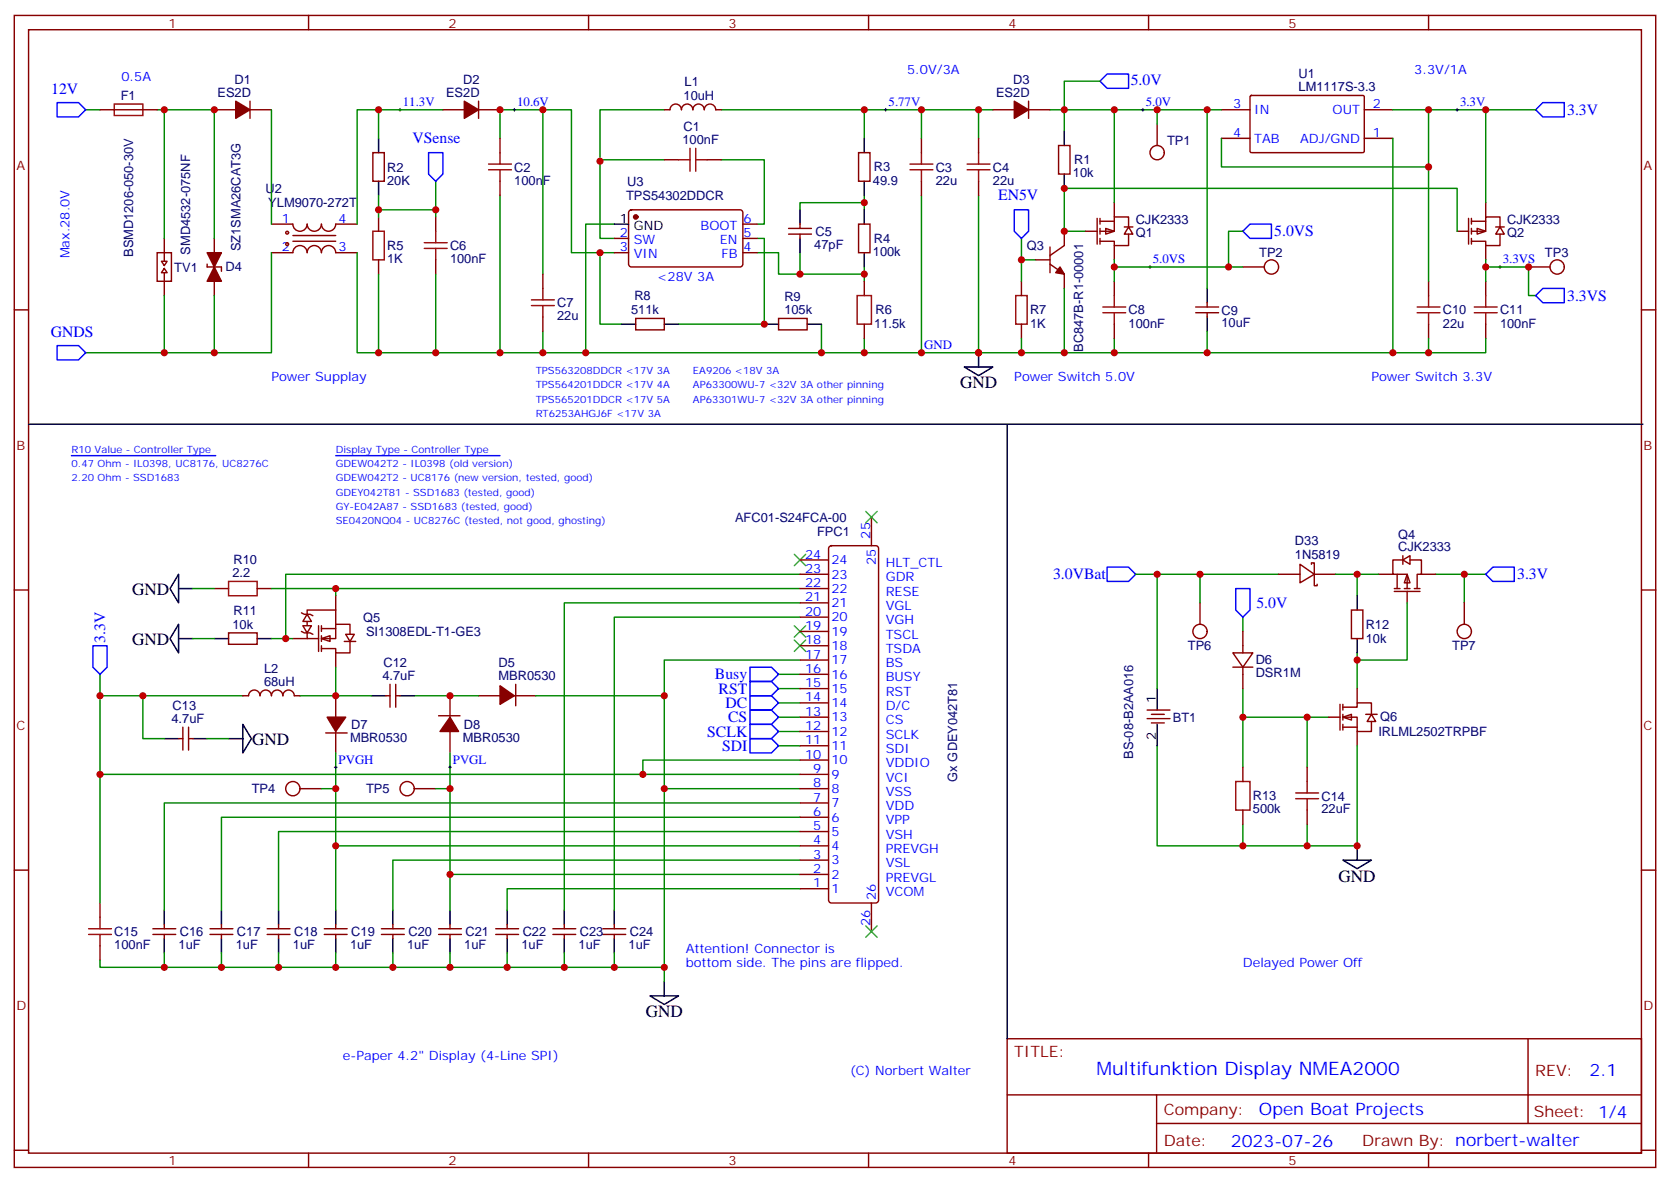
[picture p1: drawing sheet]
<svg xmlns="http://www.w3.org/2000/svg" width="412mm" height="292mm" viewBox="0 0 412 292" stroke-linecap="round" stroke-linejoin="round" font-family="sans-serif">
<g fill="none" stroke="#870000" stroke-width=".35">
<path d="M3.5 3.8h405.4v284.3h-405.4zM7.1 7.3h398.2v277.3h-398.2zM76.2 3.8v3.5M145.3 3.8v3.5M214.5 3.8v3.5M283.6 3.8v3.5M352.8 3.8v3.5M52.9 27.1h5.3M61.7 27.1h5.3M61.7 25v4.2M92.1 37.7h2.8v7h-2.8zM109.4 27.1h5.3"/>
<path d="M118.2 25v4.2M118.2 27.1h5.3M123.5 34.1v3.6M164 27.1h1.5a1.41 1.41 0 0 1 1.4-1.4 1.41 1.41 0 0 1 1.4 1.4 1.41 1.41 0 0 1 1.4-1.4 1.41 1.41 0 0 1 1.4 1.4 1.41 1.41 0 0 1 1.4-1.4 1.41 1.41 0 0 1 1.4 1.4 1.41 1.41 0 0 1 1.4-1.4 1.41 1.41 0 0 1 1.4 1.4h1.5M164 39.4h3.6M174.6 39.4h3.6M212 37.7h2.8v7h-2.8zM227.5 34.1v3.6M241.7 34.1v3.6M52.9 58.8v14.2M67 55.3h5.3a1.76 1.76 0 0 0 1.8 1.8 1.76 1.76 0 0 0 1.7-1.8 1.76 1.76 0 0 0 1.8 1.8 1.76 1.76 0 0 0 1.8-1.8 1.76 1.76 0 0 0 1.7 1.8 1.76 1.76 0 0 0 1.8-1.8h5.3M72.3 58.1h10.6"/>
<path d="M72.3 59.5h10.6M93.5 53.6v3.5M107.6 53.6v3.5M123.5 44.7v3.6M151.7 58.8h3.5M155.5 52l.4-.2h26.8a.71 .71 0 0 1 .7 .7v12.7a.76 .76 0 0 1-.7 .7h-26.8a.76 .76 0 0 1-.7-.7v-12.7zM183.4 58.8h3.6M183.4 55.3h3.6M194.7 56.4h5.7M194.7 57.8h5.7M197.6 55.3v1.1M197.6 57.8v1"/>
<path d="M212 55.3h2.8v7.1h-2.8zM227.5 44.7v3.6M241.7 44.7v3.6M3.5 76.5h3.6M51.2 65.2v.7h3.5v1.1M67 62.4h5.3a1.76 1.76 0 0 1 1.8-1.8 1.76 1.76 0 0 1 1.7 1.8 1.76 1.76 0 0 1 1.8-1.8 1.76 1.76 0 0 1 1.8 1.8 1.76 1.76 0 0 1 1.7-1.8 1.76 1.76 0 0 1 1.8 1.8h5.3M93.5 64.1v3.6M107.6 64.1v3.6M134.1 67.7v3.5M134.1 78.2v3.6M151.7 62.4h3.5M157 78.6h7v2.8h-7z"/>
<path d="M183.4 62.4h3.6M192.3 78.6h7v2.8h-7zM405.3 76.5h3.6M3.5 145.6h3.6M405.3 145.6h3.6M45.2 179.5v5.6M46.6 179.5v5.6M82.9 171.7v5.3M95.2 171.7h1.1M96.3 168.9v5.7M97.7 171.7h1.1M97.7 168.9v5.7"/>
<path d="M108.3 176.7h5.3M111.1 171.7v5.3M118.2 171.7h5.3M127 171.7h5.3M127.4 168.9v5.3M44.1 182.3h1.1M46.6 182.3h1M80.4 180.9h5.3M82.9 180.6v5.2M111.1 180.6v5.2M3.5 214.8h3.6M405.3 214.8h3.6"/>
<path d="M24.7 222.9v3.5M24.7 233.5v3.5M37.7 230.6h5.7M37.7 229.2h5.7M40.6 228.2v1M40.6 230.6v1.1M51.9 230.6h5.6M51.9 229.2h5.6M54.7 228.2v1M54.7 230.6v1.1M66 230.6h5.6M66 229.2h5.6"/>
<path d="M68.8 228.2v1M68.8 230.6v1.1M80.1 230.6h5.6M80.1 229.2h5.6M82.9 228.2v1M82.9 230.6v1.1M94.2 230.6h5.6M94.2 229.2h5.6M97 228.2v1M97 230.6v1.1M108.3 230.6h5.6M108.3 229.2h5.6"/>
<path d="M111.1 228.2v1M111.1 230.6v1.1M122.4 230.6h5.7M122.4 229.2h5.7M125.2 228.2v1M125.2 230.6v1.1M136.5 230.6h5.7M136.5 229.2h5.7M139.3 228.2v1M139.3 230.6v1.1M148.9 230.6h5.6M148.9 229.2h5.6"/>
<path d="M151.7 228.2v1M151.7 230.6v1.1M248.7 256.4h156.6v28.2h-156.6zM377.3 256.4v20.9M248.7 270.2h156.5M285.6 277.3h119.6M285.6 270.2v14.2M3.5 283.9h3.6M76.2 284.6v3.5M145.3 284.6v3.5M214.5 284.6v3.5M283.6 284.6v3.5"/>
<path d="M352.8 284.6v3.5M405.3 283.9h3.6"/>
<circle cx="70.9" cy="57.4" r=".35"/>
<circle cx="70.9" cy="60.3" r=".35"/>
</g>
<g fill="#870000" stroke="#870000" stroke-width=".35">
<path d="M52.9 65.9l1.8 3.5h-3.5z"/>
<path d="M51.2 62.4h3.5l-1.8 3.5z"/>
<path d="M114.7 25l3.5 2.1-3.5 2.1z"/>
<path d="M58.2 25l3.5 2.1-3.5 2.1z"/>
<path d="M80.8 177h4.6l-2.5 3.6z"/>
<path d="M111.1 177l2.1 3.6h-4.5z"/>
<path d="M123.5 169.3l3.5 2.4-3.5 2.1z"/>
<circle cx="157" cy="53.6" r=".53"/>
</g>
<g fill="none" stroke="#008700" stroke-width=".35">
<path d="M67 27.1v28.2M93.5 27.1v7M109.4 27.1h-21.2v28.2M123.5 34.1v-7h17.6v35.3h10.6M134.1 27.1v40.6M164 27.1h-15.8v12.7M164 39.4h-15.8v19.4h3.5M178.2 39.4h10.5v15.9h-1.7M178.2 27.1h49.3M213.4 27.1v7M227.5 34.1v-7h14.2v7M93.5 51.8h14.1v1.8"/>
<path d="M93.5 48.3v5.3M107.6 44.7v7.1M123.5 48.3v38.8h118.2v-38.8M151.7 55.3h-7.1v31.8M187 58.8h1.7v21.2h-21.1M213.4 50h-15.8v1.8M213.4 48.3v3.5M227.5 48.3v38.8M52.9 73v14.1M67 62.4v24.7h-45.8M88.2 62.4v24.7h35.3M93.5 67.7v19.4"/>
<path d="M107.6 67.7v19.4M148.2 62.4v17.6h5.3M187 62.4h5.3v5.3h5.3M197.6 62.4v5.3h15.8M213.4 65.9v3.5M134.1 81.8v5.3M202.8 80v7.1M213.4 83.5v3.6M197.6 148.8h-58.3v75.8M197.6 152.3h-45.9v72.3M24.7 166.4v5.3M35.3 171.7v10.6h5.3"/>
<path d="M60 171.7h-35.3v19.4M74.1 171.7h17.6M102.3 171.7h15.9M132.3 171.7h31.7v23M51.2 182.3h5.2M82.9 185.8v23M111.1 185.8v30M197.6 198.2h-157v26.4M197.6 194.7h-33.6v47.6M197.6 187.6h-38.9v3.5M197.6 219.4h-72.4v5.2M197.6 215.8h-86.5v8.8"/>
<path d="M197.6 212.3h-100.6v12.3M197.6 208.8h-114.7v15.8M197.6 205.2h-128.8v19.4M197.6 201.7h-142.9v22.9M24.7 237v1.8h139.3M40.6 235.2v3.6M54.7 235.2v3.6M68.8 235.2v3.6M82.9 235.2v3.6M97 235.2v3.6M111.1 235.2v3.6M125.2 235.2v3.6"/>
<path d="M139.3 235.2v3.6M151.7 235.2v3.6"/>
</g>
<g fill="none" stroke="#000" stroke-width=".35">
<path d="M93.5 34.1v3.6M213.4 34.1v3.6M93.5 44.7v3.6M151.7 55.3h3.5M197.6 51.8v3.5M197.6 58.8v3.6M213.4 44.7v3.6M213.4 51.8v3.5M213.4 62.4v3.5M153.5 80h3.5M164 80h3.6M188.7 80h3.6"/>
<path d="M199.3 80h3.5M238.1 90.6h7.1l-3.5 2.1zM241.7 87.1v3.5M60 178.8l2.1 3.5-2.1 3.5zM91.7 171.7h3.5M98.8 171.7h3.5M40.6 182.3h3.5M47.6 182.3h3.6M56.4 182.3h3.6M40.6 224.6v3.6M40.6 231.7v3.5M54.7 224.6v3.6"/>
<path d="M54.7 231.7v3.5M68.8 224.6v3.6M68.8 231.7v3.5M82.9 224.6v3.6M82.9 231.7v3.5M97 224.6v3.6M97 231.7v3.5M111.1 224.6v3.6M111.1 231.7v3.5M125.2 224.6v3.6M125.2 231.7v3.5M139.3 224.6v3.6"/>
<path d="M139.3 231.7v3.5M151.7 224.6v3.6M151.7 231.7v3.5M160.5 245.8h7.1l-3.6 2.1zM164 242.3v3.5"/>
</g>
<g fill="none" stroke="#a10000" stroke-width=".35">
<path d="M123.5 37.7v2.8M167.6 39.4h2.8M170.4 36.6v5.7M171.8 39.4h2.8M171.8 36.6v5.7M227.5 37.7v2.8M241.7 37.7v2.8M92.1 57.1h2.8v7h-2.8zM104.8 59.9h5.6M107.6 57.1v2.8M120.6 41.9h5.7M120.6 40.5h5.7"/>
<path d="M123.5 41.9v2.8M224.7 41.9h5.7M224.7 40.5h5.7M227.5 41.9v2.8M238.8 41.9h5.7M238.8 40.5h5.7M241.7 41.9v2.8M104.8 61.3h5.6M107.6 61.3v2.8M131.2 75.4h5.7M131.2 74h5.7M134.1 71.2v2.8"/>
<path d="M134.1 75.4v2.8M21.9 229.2h5.6M21.9 230.6h5.6M24.7 226.4v2.8M24.7 230.6v2.9"/>
</g>
<path d="M98.4 27.1h.7M98.8 26.7v.7M126.6 27.1h.8M127 26.7v.7M227.2 87.1h.7M227.5 86.7v.7" fill="none" stroke="#000" stroke-width=".25"/>
<g fill="#fff" stroke="#870000" stroke-width=".35">
<path d="M79.4 157.6l2.1-.7v1.4z"/>
<path d="M85.4 156.6h2.1l-1.1 1.7z"/>
</g>
<g fill="none" stroke="#870000" stroke-width=".35">
<path d="M72.3 157.6h3.5M74.4 155.9l.7 .3h1.5l.7 .4M78.7 154.4v6.4M79.4 155.2h3.5M79.4 154.4v1.5M79.4 156.9v1.4M79.4 159.4v1.4M82.9 154.1v-3.5h-7.1v7h2.9M82.9 147v3.6M85 158.3h2.8M86.4 158.3v2.8h-3.5v-1h-3.5M86.4 156.6v-2.5h-3.5v3.5h-3.5"/>
<path d="M82.9 161.1v3.6"/>
</g>
<path d="M74.8 154.4h2.1l-1.1 1.8z" fill="#fff" stroke="#870000" stroke-width=".35"/>
<path d="M74.4 151.3l.7 .3h1.5l.7 .4" fill="none" stroke="#870000" stroke-width=".35"/>
<path d="M75.8 151.6l1.1 1.8h-2.1z" fill="#fff" stroke="#870000" stroke-width=".35"/>
<g fill="none" stroke="#008700" stroke-width=".35">
<path d="M21.2 27.1h3.5M38.8 27.1h14.1v31.7M275.2 83.5v3.6h-33.5M47.6 157.6h5.3M47.6 145.3h5.3M67 157.6h5.3M67 145.3h15.9M197.6 145.3h-114.7v1.7M197.6 141.7h-127v15.9M82.9 164.7v7M192.3 166.4h5.3M192.3 170h5.3"/>
<path d="M192.3 173.5h5.3M192.3 177h5.3M197.6 162.9h-33.6v8.8M192.3 180.6h5.3M192.3 184.1h5.3"/>
</g>
<path d="M44.1 154.1v7l-2.1-3.5zM44.1 141.7v7.1l-2.1-3.5zM44.1 157.6h3.5M44.1 145.3h3.5M52.9 157.6h3.5M63.5 157.6h3.5" fill="none" stroke="#000" stroke-width=".35"/>
<g fill="none" stroke="#870000" stroke-width=".35">
<path d="M301.6 27.1h7.1M301.6 34.1h7.1M308.7 23.7l.3-.1h27.7l.2 .3-.1 13.6-.3 .2-27.6-.1-.2-.3zM336.9 27.1h7.1M336.9 34.1h7.1M275.2 69.4v3.6M306.9 65.9h5.3M366.9 69.4v3.6M377.5 65.9h5.3M275.2 80v3.5M366.9 80v3.5M52.9 145.3h3.5"/>
<path d="M56.4 156.2h7.1v2.8h-7.1zM63.5 145.3h3.5"/>
<circle cx="314" cy="65.9" r="1.76"/>
<circle cx="384.5" cy="65.9" r="1.76"/>
</g>
<path d="M272.3 75.8h5.7M272.3 77.2h5.7M275.2 73v2.8M275.2 77.2v2.8M364.1 75.8h5.6M364.1 77.2h5.6M366.9 73v2.8M366.9 77.2v2.8M56.4 143.5h7.1v3.5h-7.1z" fill="none" stroke="#a10000" stroke-width=".35"/>
<path d="M82.5 189.4h.8M82.9 189v.7M110.8 189.4h.7M111.1 189v.7" fill="none" stroke="#000" stroke-width=".25"/>
<path d="M364.8 56.4l2.1 .7-2.1 .7z" fill="#fff" stroke="#870000" stroke-width=".35"/>
<g fill="none" stroke="#870000" stroke-width=".35">
<path d="M262.8 57.1v3.5l-3.5 2.5M359.8 57.1h2.9M362.7 53.9v6.4M363.4 54.6h3.5M363.4 53.9v1.4M363.4 56.4v1.4M363.4 58.8v1.5M366.9 50v3.6M369.4 56h2.1M370.4 56l1.1 1.8h-2.1zM370.4 57.8v2.8h-3.5v-1.1h-3.5M370.4 56v-2.4h-3.5v3.5h-3.5"/>
<path d="M252.2 69.4v3.6M255.8 64.1h3.5M259.3 65.2l3.5 2.5v3.5M259.3 61v6.3M366.9 60.6v3.5M252.2 80v3.5"/>
</g>
<path d="M283.6 65.9h.7M284 65.5v.8M370.1 65.9h.7M370.4 65.5v.8" fill="none" stroke="#000" stroke-width=".25"/>
<path d="M252.2 58.8v5.3h3.6M268.1 57.1h-5.3v-10.6h97v10.6" fill="none" stroke="#008700" stroke-width=".35"/>
<path d="M261.8 65.9l1 1.8-2.1-.4z" fill="#870000" stroke="#870000" stroke-width=".35"/>
<path d="M250.8 73h2.8v7h-2.8z" fill="none" stroke="#a10000" stroke-width=".35"/>
<path d="M273 56.4l2.2 .7-2.2 .7z" fill="#fff" stroke="#870000" stroke-width=".35"/>
<g fill="none" stroke="#870000" stroke-width=".35">
<path d="M261.4 35.9h2.8v7.1h-2.8zM268.1 57.1h2.8M270.9 53.9v6.4M271.6 54.6h3.6M271.6 53.9v1.4M271.6 56.4v1.4M271.6 58.8v1.5M275.2 50v3.6M277.6 56h2.2M278.7 56l1.1 1.8h-2.2zM278.7 57.8v2.8h-3.5v-1.1h-3.6M278.7 56v-2.4h-3.5v3.5h-3.6"/>
<path d="M275.2 60.6v3.5M295.3 77.2h5.6M295.3 75.8h5.6M298.1 74.7v1.1M298.1 77.2v1M352.8 69.4v3.6M352.8 80v3.5"/>
</g>
<g fill="none" stroke="#008700" stroke-width=".35">
<path d="M262.8 27.1v5.3M275.2 27.1h22.9M301.6 27.1h-3.5v44.1M301.6 34.1v7.1h51.2M344 27.1h22.9v22.9M344 34.1v53M352.8 27.1v42.3M252.2 64.1v5.3M262.8 71.2v15.9M275.2 64.1v5.3M366.9 65.9h10.6v7.1h1.7M366.9 64.1v5.3"/>
<path d="M252.2 83.5v3.6M275.2 87.1h22.9M298.1 81.8v5.3h68.8v-3.6M352.8 83.5v3.6M306.9 152.3v3.6M306.9 170v19.4M306.9 177h21.2M322.8 177v12.4M335.1 161.1v8.9M306.9 203.5v5.3"/>
</g>
<path d="M196.1 136.8l2.9 2.8M199 136.8l-2.9 2.8M196.1 154.4l2.9 2.9M196.1 158l2.9 2.8M199 154.4l-2.9 2.9M199 158l-2.9 2.8" fill="none" stroke="#3c3" stroke-width=".35"/>
<path d="M262.8 32.4v3.5M262.8 43v3.5M298.1 71.2v3.5M298.1 78.2v3.6" fill="none" stroke="#000" stroke-width=".35"/>
<path d="M350 77.2h5.6M350 75.8h5.6M352.8 73v2.8M352.8 77.2v2.8" fill="none" stroke="#a10000" stroke-width=".35"/>
<path d="M359.5 27.1h.7M359.8 26.7v.7" fill="none" stroke="#000" stroke-width=".25"/>
<g fill="#fff" stroke="#870000" stroke-width=".35">
<path d="M331.6 177l2.1-.7v1.4z"/>
<path d="M338.7 176.3l1 1.8h-2.1z"/>
</g>
<g fill="none" stroke="#870000" stroke-width=".35">
<path d="M306.9 155.9v5.2M304.4 161.1h5l-2.5 3.6zM304.4 164.7h5M306.9 164.7v5.3M328.1 177h2.8M330.9 173.8v6.4M331.6 174.6h3.5v-1.1h3.6v2.8M331.6 177h3.5v3.6h3.6v-2.5M331.6 179.5h3.5M331.6 173.8v1.5M331.6 176.3v1.4M331.6 178.8v1.4"/>
<path d="M335.1 170v3.5M337.3 176.3h2.8M335.1 180.6v3.5"/>
</g>
<path d="M335.1 141.7v5.3M354.5 141.7h7.1v7.1M361.6 141.7h5.3M322.8 203.5v5.3" fill="none" stroke="#008700" stroke-width=".35"/>
<path d="M347.5 141.7l.7 2.2h-1.4z" fill="#fff" stroke="#870000" stroke-width=".35"/>
<g fill="none" stroke="#870000" stroke-width=".35">
<path d="M24.7 27.1h14.1M245.2 27.1h5.3M254 27.1h5.3M254 25v4.2M285.8 30.6v5.3M40.6 58.8v5.7M38.8 62.4h3.5v7h-3.5zM39.9 64.5h1.4l-.7 1zM40.6 66.3l.7 1h-1.4zM40.6 67.3v5.7M213.4 69.4v3.6M213.4 80v3.5"/>
<path d="M197.6 138.2h7M204.8 134.9l.5-.2h11a.71 .71 0 0 1 .7 .7v86.8a.76 .76 0 0 1-.7 .7h-11a.76 .76 0 0 1-.7-.7v-86.8zM215.2 127.6v7.1M321 139.3l3.6 2.4-3.6 2.2zM323.8 139.3v-.4h.8v5.7h.7v-.4M346.4 138.2l1.8-1v2.1zM346.4 138.2h-2.4v3.5h3.5v3.6M346.4 137.2v2.1M348.2 138.2h2.8v3.5h-1v3.6M197.6 145.3h7M197.6 141.7h7M197.6 159.4h7"/>
<path d="M197.6 155.9h7M197.6 152.3h7M197.6 148.8h7M296.3 148.8v5.3M315.7 141.7h5.3M324.6 141.7h5.2M333.7 150.6h2.8v7h-2.8zM340.4 141.7h3.6M344.3 146h6.4M344.3 145.3h1.4M345 141.7v3.6M346.8 145.3h1.4"/>
<path d="M347.5 146v2.8M349.2 145.3h1.5M351 141.7h3.5M361.6 148.8v5.3M60 171.7h1.4a1.41 1.41 0 0 1 1.4-1.4 1.41 1.41 0 0 1 1.4 1.4 1.41 1.41 0 0 1 1.4-1.4 1.41 1.41 0 0 1 1.4 1.4 1.41 1.41 0 0 1 1.4-1.4 1.41 1.41 0 0 1 1.4 1.4 1.41 1.41 0 0 1 1.5-1.4 1.41 1.41 0 0 1 1.4 1.4h1.4M197.6 177h7M197.6 173.5h7M197.6 170h7M197.6 166.4h7M197.6 162.9h7M283.3 177.4h5.6M283.3 175.3h5.6"/>
<path d="M284.3 178.4h3.2M284.3 176.3h3.2M74.1 194.7h5.3M102.3 194.7h5.3M197.6 198.2h7M197.6 194.7h7M197.6 191.1h7M197.6 187.6h7M197.6 184.1h7M197.6 180.6h7M306.9 189.4v3.5M306.9 200v3.5"/>
<path d="M322.8 189.4v3.5M322.8 200v3.5M197.6 219.4h7M197.6 215.8h7M197.6 212.3h7M197.6 208.8h7M197.6 205.2h7M197.6 201.7h7M215.2 222.9v7"/>
<circle cx="285.7" cy="37.7" r="1.76"/>
<circle cx="296.3" cy="155.9" r="1.76"/>
<circle cx="361.6" cy="155.9" r="1.76"/>
<circle cx="72.3" cy="194.7" r="1.76"/>
<circle cx="100.5" cy="194.7" r="1.76"/>
</g>
<g fill="none" stroke="#008700" stroke-width=".35">
<path d="M40.6 27.1v31.7M241.7 27.1h3.5M259.3 27.1h15.9v22.9M271.6 20h-8.8v7.1M285.8 27.1v3.5M366.9 27.1h12.3M306.9 57.1h-3.5v8.8M40.6 73v14.1M275.2 65.9h31.7M280.5 141.7h35.2M285.8 141.7v28.3M296.3 141.7v7.1"/>
<path d="M329.8 141.7h10.6M347.5 148.8v14.1h-12.4M79.4 194.7h3.5M107.6 194.7h3.5M197.6 191.1h-172.9v31.8M285.8 184.1v24.7h49.3v-24.7"/>
</g>
<path d="M7.1 104.7h398.6M248.7 104.7v151.7M335.1 147v3.6M335.1 157.6v3.5M285.8 170v5.3M285.8 178.8v5.3M331.6 212.3h7.1l-3.6 2.1zM335.1 208.8v3.5" fill="none" stroke="#000" stroke-width=".35"/>
<path d="M28.2 25.7h7.1v2.8h-7.1zM211.7 73h3.5v7h-3.5zM305.2 192.9h3.5v7.1h-3.5zM320 195.7h5.6M320 197.1h5.6M322.8 192.9v2.8M322.8 197.1v2.9" fill="none" stroke="#a10000" stroke-width=".35"/>
<g fill="none" stroke="#00f" stroke-width=".35">
<path d="M14.1 25.3h5.3l1.8 1.8-1.8 1.8h-5.3zM105.8 37.7h3.6v5.3l-1.8 1.7-1.8-1.7zM271.6 20l1.8-1.7h5.3v3.5h-5.3zM379.2 27.1l1.8-1.8h5.3v3.6h-5.3zM250.5 51.8h3.5v5.3l-1.8 1.7-1.7-1.7zM306.9 57.1l1.8-1.8h5.3v3.5h-5.3zM379.2 73l1.8-1.8h5.3v3.5h-5.3zM14.1 85.3h5.3l1.8 1.8-1.8 1.7h-5.3zM17.6 112.5h35.7M82.9 112.5h40.6M273.4 140h5.3l1.8 1.7-1.8 1.8h-5.3zM22.9 159.4h3.6v5.3l-1.8 1.7-1.8-1.7z"/>
<path d="M305.2 145.3h3.5v5.3l-1.8 1.7-1.7-1.7zM366.9 141.7l1.8-1.7h5.2v3.5h-5.2zM185.2 164.7h5.3l1.8 1.7-1.8 1.8h-5.3zM185.2 168.2h5.3l1.8 1.8-1.8 1.7h-5.3zM185.2 171.7h5.3l1.8 1.8-1.8 1.8h-5.3zM185.2 175.3h5.3l1.8 1.7-1.8 1.8h-5.3zM185.2 178.8h5.3l1.8 1.8-1.8 1.7h-5.3zM185.2 182.3h5.3l1.8 1.8-1.8 1.7h-5.3z"/>
</g>
<path d="M250.5 25l3.5 2.1-3.5 2.1z" fill="#870000" stroke="#870000" stroke-width=".35"/>
<path d="M218.4 27.1h.7M218.7 26.7v.7M281.9 27.1h.7M282.2 26.7v.7" fill="none" stroke="#000" stroke-width=".25"/>
<path d="M213.8 126.2l2.8 2.8M216.6 126.2l-2.8 2.8M213.8 228.5l2.8 2.9M216.6 228.5l-2.8 2.9" fill="none" stroke="#3c3" stroke-width=".35"/>
<g fill="#c00">
<circle cx="148.2" cy="62.4" r=".88"/>
<circle cx="148.2" cy="39.8" r=".88"/>
<circle cx="197.6" cy="67.7" r=".88"/>
<circle cx="213.4" cy="67.7" r=".88"/>
<circle cx="213.4" cy="50" r=".88"/>
<circle cx="213.4" cy="27.1" r=".88"/>
<circle cx="227.5" cy="27.1" r=".88"/>
<circle cx="134.1" cy="27.1" r=".88"/>
<circle cx="241.7" cy="87.1" r=".88"/>
<circle cx="213.4" cy="87.1" r=".88"/>
<circle cx="202.8" cy="87.1" r=".88"/>
<circle cx="144.6" cy="87.1" r=".88"/>
<circle cx="134.1" cy="87.1" r=".88"/>
<circle cx="123.5" cy="87.1" r=".88"/>
<circle cx="52.9" cy="87.1" r=".88"/>
<circle cx="93.5" cy="51.8" r=".88"/>
<circle cx="107.6" cy="51.8" r=".88"/>
<circle cx="93.5" cy="27.1" r=".88"/>
<circle cx="93.5" cy="87.1" r=".88"/>
<circle cx="107.6" cy="87.1" r=".88"/>
<circle cx="123.5" cy="27.1" r=".88"/>
<circle cx="40.6" cy="238.8" r=".88"/>
<circle cx="54.7" cy="238.8" r=".88"/>
<circle cx="68.8" cy="238.8" r=".88"/>
<circle cx="82.9" cy="238.8" r=".88"/>
<circle cx="97" cy="238.8" r=".88"/>
<circle cx="111.1" cy="238.8" r=".88"/>
<circle cx="125.2" cy="238.8" r=".88"/>
<circle cx="139.3" cy="238.8" r=".88"/>
<circle cx="151.7" cy="238.8" r=".88"/>
<circle cx="164" cy="238.8" r=".88"/>
<circle cx="164" cy="194.7" r=".88"/>
<circle cx="111.1" cy="215.8" r=".88"/>
<circle cx="82.9" cy="208.8" r=".88"/>
<circle cx="111.1" cy="171.7" r=".88"/>
<circle cx="24.7" cy="191.1" r=".88"/>
<circle cx="24.7" cy="171.7" r=".88"/>
<circle cx="82.9" cy="171.7" r=".88"/>
<circle cx="35.3" cy="171.7" r=".88"/>
<circle cx="70.6" cy="157.6" r=".88"/>
<circle cx="82.9" cy="145.3" r=".88"/>
<circle cx="164" cy="171.7" r=".88"/>
<circle cx="52.9" cy="27.1" r=".88"/>
<circle cx="252.2" cy="64.1" r=".88"/>
<circle cx="352.8" cy="41.2" r=".88"/>
<circle cx="275.2" cy="87.1" r=".88"/>
<circle cx="262.8" cy="87.1" r=".88"/>
<circle cx="252.2" cy="87.1" r=".88"/>
<circle cx="262.8" cy="57.1" r=".88"/>
<circle cx="262.8" cy="27.1" r=".88"/>
<circle cx="241.7" cy="27.1" r=".88"/>
<circle cx="352.8" cy="27.1" r=".88"/>
<circle cx="298.1" cy="87.1" r=".88"/>
<circle cx="344" cy="87.1" r=".88"/>
<circle cx="352.8" cy="87.1" r=".88"/>
<circle cx="366.9" cy="65.9" r=".88"/>
<circle cx="298.1" cy="27.1" r=".88"/>
<circle cx="275.2" cy="27.1" r=".88"/>
<circle cx="262.8" cy="46.5" r=".88"/>
<circle cx="306.9" cy="177" r=".88"/>
<circle cx="322.8" cy="177" r=".88"/>
<circle cx="306.9" cy="208.8" r=".88"/>
<circle cx="322.8" cy="208.8" r=".88"/>
<circle cx="335.1" cy="162.9" r=".88"/>
<circle cx="335.1" cy="208.8" r=".88"/>
<circle cx="361.6" cy="141.7" r=".88"/>
<circle cx="40.6" cy="27.1" r=".88"/>
<circle cx="40.6" cy="87.1" r=".88"/>
<circle cx="366.9" cy="27.1" r=".88"/>
<circle cx="377.5" cy="65.9" r=".88"/>
<circle cx="275.2" cy="65.9" r=".88"/>
<circle cx="303.4" cy="65.9" r=".88"/>
<circle cx="188.7" cy="80" r=".88"/>
<circle cx="227.5" cy="87.1" r=".88"/>
<circle cx="158.8" cy="191.1" r=".88"/>
<circle cx="285.8" cy="27.1" r=".88"/>
<circle cx="82.9" cy="194.7" r=".88"/>
<circle cx="111.1" cy="194.7" r=".88"/>
<circle cx="335.1" cy="141.7" r=".88"/>
<circle cx="296.3" cy="141.7" r=".88"/>
<circle cx="285.8" cy="141.7" r=".88"/>
</g>
<text font-size="4.6" fill="#00f" x="270.8" y="265.4">Multifunktion Display NMEA2000</text>
<g font-size="4.2">
<text x="237.1" y="95.9">GND</text>
<text x="32.6" y="146.8">GND</text>
<text x="32.6" y="159.1">GND</text>
<text x="62.3" y="183.8">GND</text>
<text x="330.6" y="217.6">GND</text>
<text x="159.5" y="251.1">GND</text>
</g>
<g font-size="4.2" fill="#00f">
<text x="392.5" y="265.7">2.1</text>
<text x="310.9" y="275.2">Open Boat Projects</text>
<text x="304" y="283">2023-07-26</text>
</g>
<g font-size="3.9" fill="#00f">
<text x="12.6" y="23.1">12V</text>
<text x="279.2" y="21">5.0V</text>
<text x="387" y="28.3">3.3V</text>
<text x="101.9" y="35.4">VSense</text>
<text x="246.5" y="49.5">EN5V</text>
<text x="314.7" y="58.3">5.0VS</text>
<text x="387" y="74.2">3.3VS</text>
<text x="12.5" y="83.1">GNDS</text>
<text x="260" y="142.9">3.0VBat</text>
<text x="374.6" y="143">3.3V</text>
<text x="310.3" y="150.1">5.0V</text>
<text x="26" y="158.7" transform="rotate(-90 26 158.7)">3.3V</text>
<text x="176.5" y="167.7">Busy</text>
<text x="177.4" y="171.2">RST</text>
<text x="179.1" y="174.8">DC</text>
<text x="179.8" y="178.3">CS</text>
<text x="174.6" y="181.8">SCLK</text>
<text x="178.3" y="185.3">SDI</text>
</g>
<g font-size="3.9" fill="#800">
<text x="250.5" y="261">TITLE:</text>
<text x="379.1" y="265.7">REV:</text>
<text x="287.4" y="275.2">Company:</text>
<text x="378.7" y="275.8">Sheet: 1/4</text>
<text x="287.4" y="282.9">Date:</text>
<text x="336.4" y="282.9">Drawn By: norbert-walter</text>
</g>
<g font-size="3.2" fill="#800">
<text x="41.6" y="6.8">1</text>
<text x="110.8" y="6.8">2</text>
<text x="179.9" y="6.8">3</text>
<text x="249.1" y="6.8">4</text>
<text x="318.2" y="6.8">5</text>
<text x="4.1" y="41.9">A</text>
<text x="405.9" y="41.9">A</text>
<text x="4.1" y="111.1">B</text>
<text x="405.9" y="111.1">B</text>
<text x="4.1" y="180.2">C</text>
<text x="405.9" y="180.2">C</text>
<text x="4.1" y="249.3">D</text>
<text x="405.9" y="249.3">D</text>
<text x="41.6" y="287.6">1</text>
<text x="110.8" y="287.6">2</text>
<text x="179.9" y="287.6">3</text>
<text x="249.1" y="287.6">4</text>
<text x="318.2" y="287.6">5</text>
</g>
<g font-size="3.2" fill="#00f">
<text x="30" y="20">0.5A</text>
<text x="224" y="18.3">5.0V/3A</text>
<text x="349.2" y="18.3">3.3V/1A</text>
<text x="99.5" y="26.2">11.3V</text>
<text x="127.7" y="26.2">10.6V</text>
<text x="219.4" y="26.2">5.77V</text>
<text x="282.9" y="26.2">5.0V</text>
<text x="304.5" y="26.7">3</text>
<text x="309.7" y="28.2">IN</text>
<text x="329.1" y="28.2">OUT</text>
<text x="339" y="26.7">2</text>
<text x="360.5" y="26.2">3.3V</text>
<text x="304.5" y="33.8">4</text>
<text x="309.7" y="35.2">TAB</text>
<text x="321.1" y="35.2">ADJ/GND</text>
<text x="339" y="33.8">1</text>
<text x="69.6" y="55">1</text>
<text x="83.6" y="55">4</text>
<text x="153" y="58.5">2</text>
<text x="173" y="56.7">BOOT</text>
<text x="183.6" y="58.5">5</text>
<text x="183.6" y="55">6</text>
<text x="17.2" y="63.8" transform="rotate(-90 17.2 63.8)">Max.28.0V</text>
<text x="69.6" y="62">2</text>
<text x="83.6" y="62">3</text>
<text x="153" y="62">3</text>
<text x="156.5" y="60.3">SW</text>
<text x="156.5" y="63.8">VIN</text>
<text x="177.8" y="60.3">EN</text>
<text x="178.1" y="63.8">FB</text>
<text x="183.6" y="62">4</text>
<text x="284.7" y="65">5.0VS</text>
<text x="371.1" y="65">3.3VS</text>
<text x="162.3" y="69.4">&lt;28V 3A</text>
<text x="228.2" y="86.2">GND</text>
<text x="67" y="94.1">Power Supplay</text>
<text x="250.5" y="94.1">Power Switch 5.0V</text>
<text x="338.7" y="94.1">Power Switch 3.3V</text>
<text x="198.8" y="137.9">24</text>
<text x="214.8" y="132.9" transform="rotate(-90 214.8 132.9)">25</text>
<text x="198.8" y="141.4">23</text>
<text x="205.3" y="142.8">23</text>
<text x="205.3" y="139.3">24</text>
<text x="216.3" y="139.4" transform="rotate(-90 216.3 139.4)">25</text>
<text x="218.7" y="140">HLT_CTL</text>
<text x="218.7" y="143.5">GDR</text>
<text x="198.8" y="148.4">21</text>
<text x="198.8" y="144.9">22</text>
<text x="205.3" y="149.9">21</text>
<text x="205.3" y="146.3">22</text>
<text x="218.7" y="147">RESE</text>
<text x="198.8" y="155.5">19</text>
<text x="198.8" y="152">20</text>
<text x="205.3" y="153.4">20</text>
<text x="218.7" y="150.6">VGL</text>
<text x="218.7" y="154.1">VGH</text>
<text x="198.8" y="159">18</text>
<text x="205.3" y="160.4">18</text>
<text x="205.3" y="156.9">19</text>
<text x="218.7" y="157.6">TSCL</text>
<text x="218.7" y="161.1">TSDA</text>
<text x="198.8" y="166.1">16</text>
<text x="198.8" y="162.6">17</text>
<text x="205.3" y="167.5">16</text>
<text x="205.3" y="164">17</text>
<text x="218.7" y="164.7">BS</text>
<text x="198.8" y="173.1">14</text>
<text x="198.8" y="169.6">15</text>
<text x="205.3" y="171">15</text>
<text x="218.7" y="168.2">BUSY</text>
<text x="218.7" y="171.7">RST</text>
<text x="198.8" y="176.7">13</text>
<text x="205.3" y="178.1">13</text>
<text x="205.3" y="174.6">14</text>
<text x="218.7" y="175.3">D/C</text>
<text x="218.7" y="178.8">CS</text>
<text x="198.8" y="183.7">11</text>
<text x="198.8" y="180.2">12</text>
<text x="205.3" y="185.1">11</text>
<text x="205.3" y="181.6">12</text>
<text x="218.7" y="182.3">SCLK</text>
<text x="218.7" y="185.8">SDI</text>
<text x="83.6" y="188.5">PVGH</text>
<text x="111.8" y="188.5">PVGL</text>
<text x="198.8" y="187.3">10</text>
<text x="200.8" y="190.8">9</text>
<text x="205.3" y="188.7">10</text>
<text x="218.7" y="189.4">VDDIO</text>
<text x="200.8" y="197.8">7</text>
<text x="200.8" y="194.3">8</text>
<text x="205.3" y="195.7">8</text>
<text x="205.3" y="192.2">9</text>
<text x="218.7" y="192.9">VCI</text>
<text x="218.7" y="196.4">VSS</text>
<text x="200.8" y="201.4">6</text>
<text x="205.3" y="202.8">6</text>
<text x="205.3" y="199.2">7</text>
<text x="218.7" y="200">VDD</text>
<text x="218.7" y="203.5">VPP</text>
<text x="200.8" y="208.4">4</text>
<text x="200.8" y="204.9">5</text>
<text x="205.3" y="209.8">4</text>
<text x="205.3" y="206.3">5</text>
<text x="218.7" y="207">VSH</text>
<text x="200.8" y="215.5">2</text>
<text x="200.8" y="211.9">3</text>
<text x="205.3" y="213.4">3</text>
<text x="218.7" y="210.5">PREVGH</text>
<text x="218.7" y="214.1">VSL</text>
<text x="200.8" y="219">1</text>
<text x="205.3" y="220.4">1</text>
<text x="205.3" y="216.9">2</text>
<text x="218.7" y="217.6">PREVGL</text>
<text x="218.7" y="221.1">VCOM</text>
<text x="216.3" y="222.2" transform="rotate(-90 216.3 222.2)">26</text>
<text x="214.8" y="228.7" transform="rotate(-90 214.8 228.7)">26</text>
<text x="169.3" y="235.2">Attention! Connector is</text>
<text x="169.3" y="238.8">bottom side. The pins are flipped.</text>
<text x="306.9" y="238.8">Delayed Power Off</text>
<text x="84.7" y="261.7">e-Paper 4.2&quot; Display (4-Line SPI)</text>
<text x="209.9" y="265.2">(C) Norbert Walter</text>
</g>
<g font-size="3.2" fill="#000080">
<text x="53.7" y="23.9">ES2D</text>
<text x="57.9" y="20.7">D1</text>
<text x="110.2" y="23.9">ES2D</text>
<text x="114.4" y="20.7">D2</text>
<text x="169.1" y="21.3">L1</text>
<text x="246" y="23.9">ES2D</text>
<text x="250.2" y="20.7">D3</text>
<text x="320.7" y="22.5">LM1117S-3.3</text>
<text x="320.7" y="19.3">U1</text>
<text x="29.8" y="24.7">F1</text>
<text x="168.8" y="24.6">10uH</text>
<text x="168.5" y="35.6">100nF</text>
<text x="168.8" y="32.3">C1</text>
<text x="288.2" y="35.8">TP1</text>
<text x="265.3" y="40.5">R1</text>
<text x="65.5" y="47.6">U2</text>
<text x="95.6" y="45.6">20K</text>
<text x="95.6" y="42.3">R2</text>
<text x="127" y="45.6">100nF</text>
<text x="127" y="42.3">C2</text>
<text x="154.9" y="45.9">U3</text>
<text x="215.5" y="45.6">49.9</text>
<text x="215.8" y="42.3">R3</text>
<text x="231.1" y="45.6">22u</text>
<text x="231.1" y="42.3">C3</text>
<text x="245.2" y="45.6">22u</text>
<text x="245.2" y="42.3">C4</text>
<text x="264.9" y="43.6">10k</text>
<text x="66.3" y="51.1">YLM9070-272T</text>
<text x="154.6" y="49.4">TPS54302DDCR</text>
<text x="201.4" y="58.2">C5</text>
<text x="215.8" y="59.9">R4</text>
<text x="280.5" y="55.3">CJK2333</text>
<text x="280.5" y="58.5">Q1</text>
<text x="372.2" y="55.3">CJK2333</text>
<text x="372.2" y="58.5">Q2</text>
<text x="32.9" y="63.4" transform="rotate(-90 32.9 63.4)">BSMD1206-050-30V</text>
<text x="47" y="62.8" transform="rotate(-90 47 62.8)">SMD4532-075NF</text>
<text x="59.4" y="62" transform="rotate(-90 59.4 62)">SZ1SMA26CAT3G</text>
<text x="95.6" y="65">1K</text>
<text x="95.6" y="61.7">R5</text>
<text x="111.1" y="65">100nF</text>
<text x="111.1" y="61.7">C6</text>
<text x="201.1" y="61.4">47pF</text>
<text x="215.5" y="63.2">100k</text>
<text x="253.6" y="61.8">Q3</text>
<text x="311" y="63.5">TP2</text>
<text x="381.5" y="63.4">TP3</text>
<text x="43" y="67">TV1</text>
<text x="55.7" y="67">D4</text>
<text x="137.6" y="75.9">C7</text>
<text x="155.8" y="77.5">511k</text>
<text x="156.6" y="74">R8</text>
<text x="193.7" y="77.5">105k</text>
<text x="193.7" y="74.3">R9</text>
<text x="216.2" y="77.6">R6</text>
<text x="254.4" y="77.6">R7</text>
<text x="278.7" y="77.6">C8</text>
<text x="301.6" y="77.6">C9</text>
<text x="356.3" y="77.6">C10</text>
<text x="370.4" y="77.6">C11</text>
<text x="137.6" y="79.1">22u</text>
<text x="215.9" y="80.8">11.5k</text>
<text x="254.4" y="80.8">1K</text>
<text x="278.7" y="80.8">100nF</text>
<text x="301.6" y="80.8">10uF</text>
<text x="356.3" y="80.8">22u</text>
<text x="370.4" y="80.8">100nF</text>
<text x="267.5" y="86.9" transform="rotate(-90 267.5 86.9)">BC847B-R1-00001</text>
<text x="181.5" y="128.8">AFC01-S24FCA-00</text>
<text x="201.8" y="132.3">FPC1</text>
<text x="319.8" y="137.9">1N5819</text>
<text x="319.8" y="134.6">D33</text>
<text x="345.3" y="136.1">CJK2333</text>
<text x="345.3" y="132.9">Q4</text>
<text x="57.4" y="142.5">2.2</text>
<text x="57.7" y="139.2">R10</text>
<text x="57.4" y="155.2">10k</text>
<text x="57.7" y="151.9">R11</text>
<text x="89.7" y="153.5">Q5</text>
<text x="337.3" y="155.2">R12</text>
<text x="90.4" y="157">SI1308EDL-T1-GE3</text>
<text x="293.3" y="160.6">TP6</text>
<text x="337.3" y="158.6">10k</text>
<text x="358.6" y="160.6">TP7</text>
<text x="65.2" y="166.1">L2</text>
<text x="94.4" y="167.9">4.7uF</text>
<text x="94.7" y="164.6">C12</text>
<text x="123.1" y="167.9">MBR0530</text>
<text x="123.1" y="164.7">D5</text>
<text x="310.1" y="167.2">DSR1M</text>
<text x="310.1" y="164">D6</text>
<text x="65.2" y="169.3">68uH</text>
<text x="42.3" y="178.4">4.7uF</text>
<text x="42.6" y="175.2">C13</text>
<text x="86.7" y="179.9">D7</text>
<text x="114.6" y="179.9">D8</text>
<text x="289.6" y="178.3">BT1</text>
<text x="340.8" y="178.1">Q6</text>
<text x="86.4" y="183.2">MBR0530</text>
<text x="114.3" y="183.2">MBR0530</text>
<text x="340.4" y="181.7">IRLML2502TRPBF</text>
<text x="279.8" y="187.3" transform="rotate(-90 279.8 187.3)">BS-08-B2AA016</text>
<text x="62.2" y="195.8">TP4</text>
<text x="90.4" y="195.8">TP5</text>
<text x="236.4" y="192.9" transform="rotate(-90 236.4 192.9)">Gx GDEY042T81</text>
<text x="309.4" y="197.6">R13</text>
<text x="326.3" y="197.6">C14</text>
<text x="309.4" y="200.8">500k</text>
<text x="326.3" y="200.7">22uF</text>
<text x="28.2" y="231.1">C15</text>
<text x="44.4" y="231">C16</text>
<text x="58.5" y="231">C17</text>
<text x="72.6" y="231">C18</text>
<text x="86.7" y="231">C19</text>
<text x="100.9" y="231">C20</text>
<text x="115" y="231">C21</text>
<text x="129.1" y="231">C22</text>
<text x="143.2" y="231">C23</text>
<text x="155.5" y="231">C24</text>
<text x="28.2" y="234.3">100nF</text>
<text x="44.1" y="234.1">1uF</text>
<text x="58.2" y="234.1">1uF</text>
<text x="72.3" y="234.1">1uF</text>
<text x="86.4" y="234.1">1uF</text>
<text x="100.5" y="234.1">1uF</text>
<text x="114.7" y="234.1">1uF</text>
<text x="128.8" y="234.1">1uF</text>
<text x="142.9" y="234.1">1uF</text>
<text x="155.2" y="234.1">1uF</text>
</g>
<g font-size="3.2">
<text x="153" y="55">1</text>
<text x="156.5" y="56.7">GND</text>
<text x="285.4" y="173.5" transform="rotate(-90 285.4 173.5)">1</text>
<text x="285.4" y="182.6" transform="rotate(-90 285.4 182.6)">2</text>
</g>
<g font-size="2.5" fill="#00f">
<text x="132.3" y="95.9">TPS564201DDCR &lt;17V 4A</text>
<text x="132.3" y="92.4">TPS563208DDCR &lt;17V 3A</text>
<text x="171.1" y="92.4">EA9206 &lt;18V 3A</text>
<text x="171.1" y="95.9">AP63300WU-7 &lt;32V 3A other pinning</text>
<text x="132.3" y="99.4">TPS565201DDCR &lt;17V 5A</text>
<text x="171.1" y="99.4">AP63301WU-7 &lt;32V 3A other pinning</text>
<text x="132.3" y="102.9">RT6253AHGJ6F &lt;17V 3A</text>
<text x="17.6" y="111.8">R10 Value - Controller Type</text>
<text x="82.9" y="111.8">Display Type - Controller Type</text>
<text x="17.6" y="115.3">0.47 Ohm - IL0398, UC8176, UC8276C</text>
<text x="17.6" y="118.8">2.20 Ohm - SSD1683</text>
<text x="82.9" y="118.8">GDEW042T2 - UC8176 (new version, tested, good)</text>
<text x="82.9" y="115.3">GDEW042T2 - IL0398 (old version)</text>
<text x="82.9" y="122.3">GDEY042T81 - SSD1683 (tested, good)</text>
<text x="82.9" y="125.9">GY-E042A87 - SSD1683 (tested, good)</text>
<text x="82.9" y="129.4">SE0420NQ04 - UC8276C (tested, not good, ghosting)</text>
</g>
</svg>
